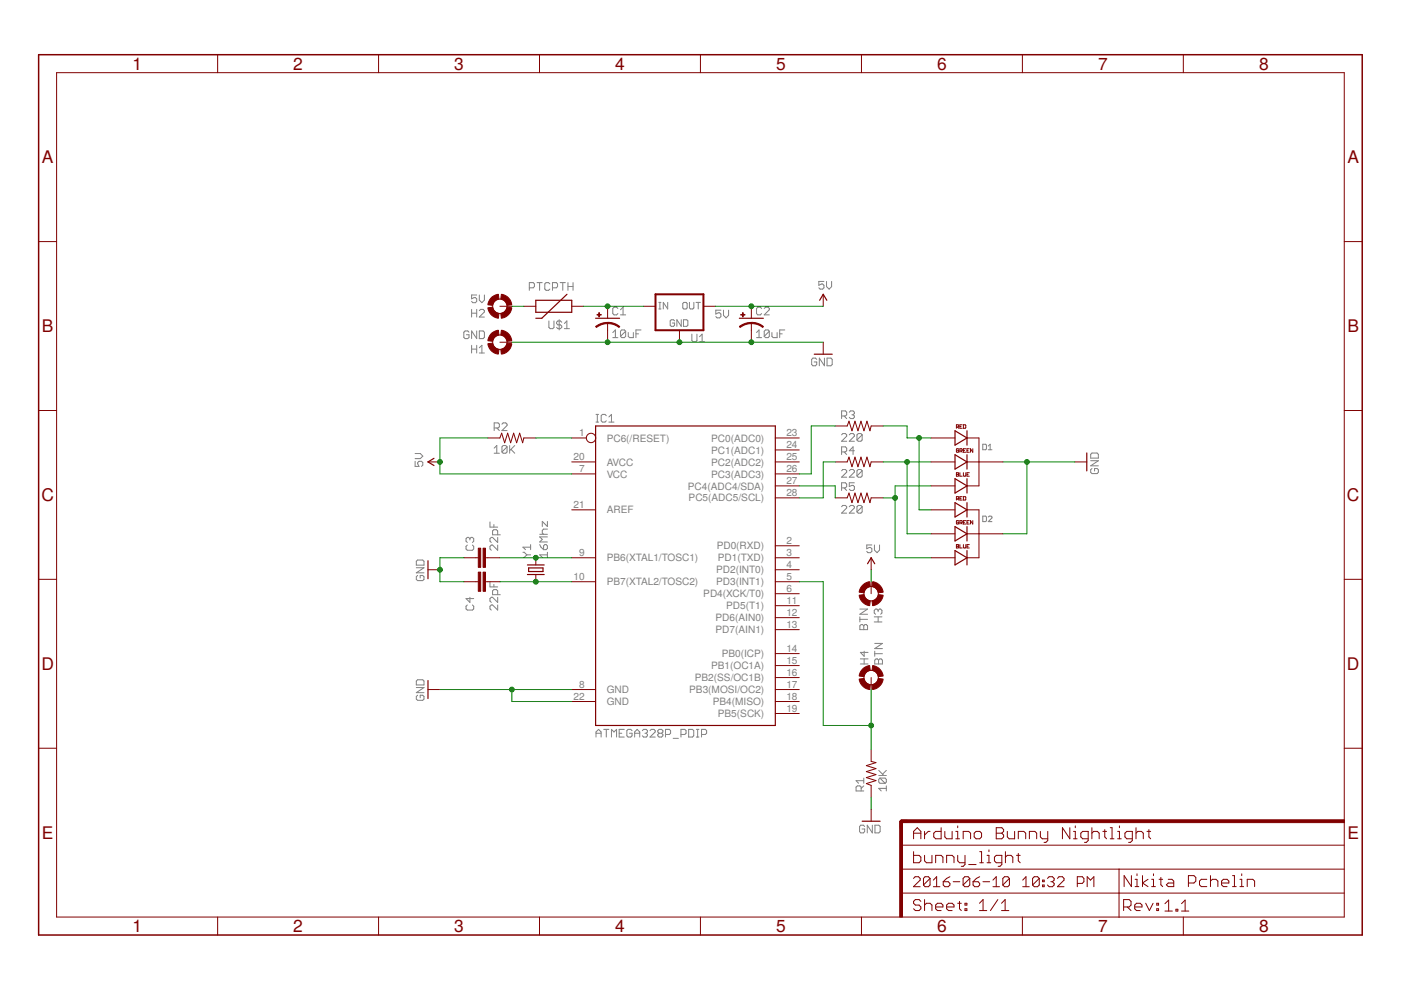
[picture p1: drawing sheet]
<svg xmlns="http://www.w3.org/2000/svg" width="297mm" height="210mm" viewBox="0 0 297 210" stroke-linecap="round" stroke-linejoin="round" font-family="sans-serif">
<g fill="none" stroke="#808080" stroke-width=".21">
<path d="M113.9 59.9h1.1M114.4 59.9v1.7M118.8 59.9h1.1M119.3 59.9v1.7M120.4 59.9v1.7M121.5 59.9v1.7M174.7 59.7h-1.1v.8l.5-.3h.3l.3 .3v.5l-.3 .3h-.5l-.3-.3M175.2 59.7v1.1l.6 .5 .5-.5v-1.1M99.4 70.4l-.2-.2h-.6l-.3 .2v1.1l.3 .3h.6l.2-.3v-.5h-.5M100 65.6v1.6M100 73.2v1.6M100 74h1.1"/>
<path d="M100 66.4h1.1M101.1 62.5h-1.1v.9l.5-.3h.3l.3 .3v.5l-.3 .3h-.6l-.2-.3M101.1 70.2v1.6l-1.1-1.6v1.6M101.1 65.6v1.6M101.1 73.2v1.6M101.6 70.2h.8l.3 .2v1.1l-.3 .3h-.8zM101.6 62.5v1.1l.6 .6 .5-.6v-1.1M101.6 65.9l.3-.3h.5l.3 .3v.2l-1.1 1.1h1.1M101.6 73.7l.6-.5v1.6M101.6 74.8h1.1M112.2 61h.9l.2-.3v-.5l-.2-.3h-.9v1.7M116.4 68.1v1.3l.2 .3h.6l.3-.3v-1.3"/>
<path d="M116.6 60.2l-.3-.3h-.5l-.3 .3v1.1l.3 .3h.5l.3-.3M117.1 61h.9l.2-.3v-.5l-.2-.3h-.9v1.7M118.6 67.8v2.2M119.1 68.3l-.3-.2h-.5l-.3 .2v.3l.3 .3h.5l.3 .3v.2l-.3 .3h-.5l-.3-.3M119.7 69.7h1M119.7 68.6l.5-.5v1.6M120.4 60.7h1.1M129.9 71.6h1.1M129.9 70.5l.6-.5v1.6M131 65.4l-.3-.3h-.5l-.3 .3v1.1l.3 .3h.5l.3-.3M131.6 66.8h1.1M131.6 65.7l.5-.6v1.7"/>
<path d="M132.7 70.2v1.1l-.3 .3h-.6l-.2-.3M132.7 70.2l-.3-.2h-.6l-.2 .2v1.1M132.7 70.2l-1.1 1.1M133.2 70.5v.8l.3 .3h.8v-1.1M134.8 70.8h.6M135.9 70h-1.1v1.6M139.7 65.5h.4M139.7 64.1h.4M139.9 64.1v1.4M141.6 64.1v1.4l-1-1.4v1.4M143 68l-.2-.2h-.5l-.2 .2v1l.2 .2h.5l.2-.2v-.5h-.4M144.4 67.8v1.4l-.9-1.4v1.4"/>
<path d="M144.8 64.3l.2-.2h.5l.2 .2v1l-.2 .2h-.5l-.2-.2zM144.9 67.8h.7l.2 .2v1l-.2 .2h-.7zM146.2 64.1v1.2l.2 .2h.5l.2-.2v-1.2M146.7 70.8v1.4l.3 .3h.5l.3-.3v-1.4M147.6 64.1h.9M148 64.1v1.4M148.3 71.4l.6-.6v1.7M148.3 72.5h1.1M152.8 65.8h-1v.8l.5-.3h.3l.2 .3v.5l-.2 .3h-.6l-.2-.3M153.4 65.8v1.1l.5 .5 .6-.5v-1.1M160.4 70.5l.5-.5v1.6M160.4 71.6h1.1"/>
<path d="M161.5 65.4l-.3-.3h-.5l-.3 .3v1.1l.3 .3h.5l.3-.3M162 65.4l.3-.3h.6l.2 .3v.3l-1.1 1.1h1.1M163.1 70.2v1.1l-.2 .3h-.6l-.3-.3M163.1 70.2l-.2-.2h-.6l-.3 .2v1.1M163.1 70.2l-1.1 1.1M163.7 70.5v.8l.2 .3h.9v-1.1M165.3 70.8h.5M166.4 70h-1.1v1.6M173.2 76.2l-.3-.3h-.5l-.3 .3v1.1l.3 .3h.5l.3-.3v-.5h-.6M174.8 75.9v1.7l-1.1-1.7v1.7M175.3 75.9h.9l.2 .3v1.1l-.2 .3h-.9zM88 97.8v1.1h.8l-.2-.6v-.2l.2-.3h.6l.2 .3v.5l-.2 .3"/>
<path d="M88 96.2h1.1l.5 .5-.5 .5h-1.1M104.8 95l.5-.5v1.6M104.8 96.1h1.1M104.8 90.7h.8l.3-.2v-.6l-.3-.2h-.8v1.6M105.3 90.7l.6 .6M106.4 89.9l.3-.2h.5l.3 .2v.3l-1.1 1.1h1.1M107.5 94.7v1.1l-.3 .3h-.5l-.3-.3M107.5 94.7l-.3-.2h-.5l-.3 .2v1.1M107.5 94.7l-1.1 1.1M108.1 94.5v1.6M108.3 95.3l.8 .8M109.1 94.5l-1 1"/>
<path d="M126.4 89.5h.5M126.4 87.9h.5M126.6 87.9v1.6M128.5 88.1l-.2-.2h-.6l-.2 .2v1.1l.2 .3h.6l.2-.3M129.1 88.4l.5-.5v1.6M129.1 89.5h1.1M178.4 92.2l.3-.3h.5l.3 .3v.3l-1.1 1.1h1.1M178.4 88.2h.8l.3-.3v-.5l-.3-.3h-.8v1.7M178.4 95.8h.8l.3-.2v-.6l-.3-.3h-.8v1.7M178.4 99.8l.3-.3h.5l.3 .3v.3l-1.1 1.1h1.1M179 88.2l.5 .6M179 95.8l.5 .6"/>
<path d="M180.1 92.2l.2-.3h.6l.2 .3v.3l-1 1.1h1M180.1 87.4l.2-.3h.6l.2 .3v.3l-.2 .2M180.1 99.8l.2-.3h.6l.2 .3v.3l-1 1.1h1M180.6 87.9h.3M180.9 87.9l.2 .3v.3l-.2 .3h-.6l-.2-.3M181.1 95.6h-1l.8-.9v1.7M182.8 99.8l-.3-.3h-.5l-.3 .3v1.1M182.8 92.2v1.1l-.3 .3h-.5l-.3-.3M182.8 92.2l-.3-.3h-.5l-.3 .3v1.1M182.8 99.8v1.1l-.3 .3h-.5l-.3-.3M182.8 92.2l-1.1 1.1M182.8 99.8l-1.1 1.1"/>
<path d="M208.4 94.2h.6l.1 .2v.8l-.1 .2h-.6zM209.5 95.4h.8M209.5 94.6l.4-.4v1.2M231.2 96.3l.3-.2h1.1l.3 .2v.8h-1.7zM231.2 97.7h1.7l-1.7 1.1h1.7M231.5 99.3l-.3 .3v.5l.3 .3h1.1l.3-.3v-.5l-.3-.3h-.5v.6M88.3 119l.2-.3h1.1l.3 .3v.8h-1.6zM99.1 115.6l-.3 .2v.6l.3 .3h1.1l.2-.3v-.6l-.2-.2M99.6 114.2l-.2-.3h-.3l-.3 .3v.5l.3 .3M99.6 114.2l.3-.3h.3l.2 .3v.5l-.2 .3M99.6 114.2v.3M103.9 110.7v1.1h1.6"/>
<path d="M104.7 111.2v.6M105.5 113.4v-.8l-.3-.3h-.5l-.3 .3v.8h1.7M105.5 113.9v1.1l-1.1-1.1h-.2l-.3 .3v.5l.3 .3M105.5 115.6v1.1l-1.1-1.1h-.2l-.3 .2v.6l.3 .3M110.9 117.1h.2l.6 .5M111.7 117.6h.8M111.7 117.6l-.6 .6h-.2M112.5 116h-1.6l.5 .5M112.5 115.5v1M114.4 115.5l.3 .5 .6 .5M114.4 113.3h1.7M115.5 115.5h.3l.3 .2v.6l-.3 .2h-.5v-.8z"/>
<path d="M116.1 117.6h-1.7l.6 .6M116.1 110.6v1l-1.1-1v1M116.1 117.1v1.1M116.1 113.8h-1.7l.6 .6-.6 .5h1.7M116.1 112.2h-.8l-.3 .3v.5l.3 .3M178.4 103.4h.8l.3-.2v-.6l-.3-.2h-.8v1.6M178.4 107.4l.3-.2h.5l.3 .2v.3l-1.1 1.1h1.1M179 103.4l.5 .6M180.1 107.4l.2-.2h.6l.2 .2v.3l-1 1.1h1M181.1 102.4h-1v.8l.5-.3h.3l.2 .3v.5l-.2 .3h-.6l-.2-.3M182.8 107.4l-.3-.2h-.5l-.3 .2v1.1M182.8 107.4v1.1l-.3 .3h-.5l-.3-.3"/>
<path d="M182.8 107.4l-1.1 1.1M184.8 115.5h-1v.9l.5-.3h.3l.2 .3v.5l-.2 .3h-.6l-.2-.3M185.4 115.5v1.1l.5 .6 .6-.6v-1.1M208.4 109.4h.6l.1 .2v.8l-.1 .2h-.6zM209.5 109.6l.2-.2h.4l.2 .2v.2l-.8 .8h.8M88.3 120.4h1.6l-1.6 1.1h1.6M88.5 122l-.2 .3v.5l.2 .3h1.1l.3-.3v-.5l-.3-.3h-.5v.6M99.1 128.3l-.3 .2v.6l.3 .2h1.1l.2-.2v-.6l-.2-.2M99.6 126.6v1.1l-.8-.8h1.6M103.9 123.4v1h1.6M104.7 123.9v.5M105.5 126.1v-.8l-.3-.3h-.5l-.3 .3v.8h1.7"/>
<path d="M105.5 126.6v1.1l-1.1-1.1h-.2l-.3 .3v.5l.3 .3M105.5 128.3v1l-1.1-1h-.2l-.3 .2v.6l.3 .2M182.3 132.7l.3-.3h.3l.2 .3 .3-.3h.3l.2 .3v.8h-1.6zM182.3 130.8v1.1M182.3 131.3h1.6M182.3 129.1h1.6l-1.6 1.1h1.6M182.4 139.7h1.6M183.1 132.7v.8M183.2 138.1v1l-.8-.8h1.6M183.2 139.7v1.1M185.4 131.9h1.6M185.4 130.8h1.6"/>
<path d="M185.5 140l.2-.3h.3l.3 .3 .2-.3h.3l.3 .3v.8h-1.6zM185.5 138.1v1M185.5 138.6h1.6M185.5 136.4h1.6l-1.6 1.1h1.6M186.2 129.4l.2-.3h.3l.3 .3v.6l-.3 .2M186.2 129.4l-.3-.3h-.3l-.2 .3v.6l.2 .2M186.2 129.4v.3M186.2 130.8v1.1M186.3 140v.8M88.3 144.4l.2-.3h1.1l.3 .3v.8h-1.6zM88.3 145.8h1.6l-1.6 1.1h1.6M88.5 147.4l-.2 .3v.5l.2 .3h1.1l.3-.3v-.5l-.3-.3h-.5v.6"/>
<path d="M126.4 156.3v-1.1l.5-.6 .5 .6v1.1M126.4 155.5h1M128 154.6h1.1M128.5 154.6v1.7M129.6 156.3v-1.7l.6 .6 .5-.6v1.7M131.3 155.5h.5M132.4 154.6h-1.1v1.7h1.1M134 154.9l-.3-.3h-.5l-.3 .3v1.1l.3 .3h.5l.3-.3v-.5h-.5M134.6 155.5h1M134.6 156.3v-1.1l.5-.6 .5 .6v1.1M136.2 154.9l.3-.3h.5l.3 .3v.3l-.3 .3M136.7 155.5h.3"/>
<path d="M137 155.5l.3 .2v.3l-.3 .3h-.5l-.3-.3M137.8 154.9l.3-.3h.5l.3 .3v.3l-1.1 1.1h1.1M139.7 155.5h.6M139.7 155.5l-.2-.3v-.3l.2-.3h.6l.2 .3v.3l-.2 .3M139.7 155.5l-.2 .2v.3l.2 .3h.6l.2-.3v-.3l-.2-.2M141.1 155.7h.8l.3-.2v-.6l-.3-.3h-.8v1.7M142.7 156.5h1.1M144.4 155.7h.8l.3-.2v-.6l-.3-.3h-.8v1.7M146 154.6h.8l.3 .3v1.1l-.3 .3h-.8zM147.6 154.6h.6M147.6 156.3h.6M147.9 154.6v1.7"/>
<path d="M148.7 155.7h.8l.3-.2v-.6l-.3-.3h-.8v1.7M182.4 140.8h1.6M182.6 167.7v-.8l-.3-.3h-.5l-.3 .3v.8h1.6M183.1 165v1.1M183.1 166.6l-.5 .6M183.1 165.5h-1.6l.5 .6M183.3 175.2l-.3-.2h-.5l-.3 .2v1.1l.3 .3h.5l.3-.3v-.5h-.5M185 175v1.6l-1.1-1.6v1.6M185.5 175h.8l.3 .2v1.1l-.3 .3h-.8zM186.3 164.4h1.6M186.3 163.3l1.1 1.1M186.6 165h1.1l.2 .2v.6l-.2 .3"/>
<path d="M186.6 165l-.3 .2v.6l.3 .3h1.1M186.6 165l1.1 1.1M187.9 167.2h-1.6l.5 .5M187.9 166.6v1.1M187.9 163.3l-.8 .8"/>
</g>
<g fill="none" stroke="#800000" stroke-width=".25">
<path d="M113.6 63.7h7.6v2.5h-7.6zM120.2 62.4l-5.3 5.1h-1.3M126.3 67.5h5.1M156.8 67.5h5M172.6 75.1h3.8M173.8 63.7l.7-1.3 .8 1.3M92 97.2l-1.3 .7 1.3 .8M126.3 90.3h38.1v63.5h-38.1zM202.5 91.3l2.5 1.6-2.5 1.5zM202.5 96.4l2.5 1.5-2.5 1.6zM205 91.3v3.1M205 96.4v3.1"/>
<path d="M230.4 96v3.8M90.7 118.9v3.8M111.8 119.8h3.6M183.9 119.5l.8-1.2 .8 1.2M202.5 101.5l2.5 1.5-2.5 1.5zM202.5 106.6l2.5 1.5-2.5 1.5zM202.5 111.7l2.5 1.5-2.5 1.5zM202.5 116.7l2.5 1.6-2.5 1.5zM205 101.5v3M205 106.6v3M205 111.7v3M205 116.7v3.1"/>
<path d="M111.8 121.8h3.6M112.1 120.4h3v.8h-3zM90.7 144.3v3.8M182.8 174.1h3.8"/>
</g>
<g fill="none" stroke="#800000" stroke-width=".21">
<path d="M12 15.4h273v179h-273zM46.1 11.6v3.8M80.3 11.6v3.8M114.4 11.6v3.8M148.5 11.6v3.8M182.6 11.6v3.8M216.8 11.6v3.8M250.9 11.6v3.8M8.2 51.2h3.8M285 51.2h3.8M106 64.9h2.5M106 72.6h2.5"/>
<path d="M111.1 64.9h2.5M121.2 64.9h2.6M128.8 64.9v2.6M128.8 68.5v4.1M136.4 64.9h2.6M144.1 70v2.6M149.1 64.9h2.6M159.3 64.9v2.6M159.3 68.5v4.1M174.5 62.4v2.5M174.5 72.6v2.5M8.2 87h3.8"/>
<path d="M90.7 97.9h2.6M103.4 92.9h2.6l.4-1.1 .6 2.1 .6-2.1 .7 2.1 .6-2.1 .6 2.1 .7-2.1 .6 2.1 .3-1h2.5M121.2 97.9h5.1M121.2 92.9h3.1M164.4 97.9h5.1M164.4 95.4h5.1M164.4 92.9h5.1M177.1 97.9h2.5l.4-1 .6 2.1 .7-2.1 .6 2.1 .6-2.1 .7 2.1 .6-2.1 .6 2.1 .3-1.1h2.5M177.1 90.3h2.5l.4-1 .6 2 .7-2 .6 2 .6-2 .7 2 .6-2 .6 2 .3-1h2.5M197.4 97.9h5.1M197.4 92.9h5.1M202.8 90.6l.5-.2-.2-.3h-.3v.7"/>
<path d="M203 90.6l.3 .2M203.3 95.3l-.2-.2-.3 .2v.5l.3 .1 .2-.4h-.3M203.5 95.6l.5-.1-.1-.4h-.4v.8M203.5 90.4h.3M203.8 95.6l.2 .3M204 90.1h-.5v.7h.5M204.3 90.1l.5 .1-.2 .6h-.3zM204.3 95.5h.2M204.8 95.1h-.5v.8h.5M205 97.9h7.6M205 92.9h2.6v10.1h-2.6M205 95.5h.3"/>
<path d="M205.5 95.1h-.5v.8h.5M206.2 95.1v.8l-.4-.8v.8M227.9 97.9h2.5M285 87h3.8M98.4 118.3h3M102.9 118.3h3.1M113.6 118.3v1.5M121.2 118.3h5.1M121.2 100.5h5.1M121.2 108.1h5.1M164.4 118.3h5.1M164.4 100.5h5.1"/>
<path d="M164.4 115.7h5.1M164.4 105.6h5.1M164.4 103h5.1M177.1 105.6h2.5l.4-1.1 .6 2.1 .7-2.1 .6 2.1 .6-2.1 .7 2.1 .6-2.1 .6 2.1 .3-1h2.5M184.7 118.3v2.5M197.4 118.3h5.1M197.4 108.1h5.1M197.4 103h5.1M197.4 113.2h5.1M202.8 100.2l.5 .2-.2 .6h-.3zM202.8 105.8h.3l.2-.4-.5-.1v.7M202.8 115.5l.5 .1-.2 .6h-.3z"/>
<path d="M202.8 100.6h.3M202.8 115.8h.3M203 105.8l.3 .2M203.3 110.5h-.5v.5l.3 .1 .2-.4h-.3M203.5 100.2v.8h.5M203.5 110.9h.4l.1-.4-.5-.1v.7M203.5 115.5v.7h.5M203.5 105.7h.3M203.8 110.9l.2 .2M204 105.3h-.5v.7h.5M204.3 100.2l.1 .8 .4-.2v-.6M204.3 105.3l.5 .1-.2 .6h-.3z"/>
<path d="M204.3 115.5v.6l.1 .1 .4-.1v-.6M204.3 110.7h.2M204.8 110.4h-.5v.7h.5M205 108.1h2.6v10.2h-2.6M205 100.6h.3M205 113.2h7.6M205 110.7h.3M205 115.8h.3M205.5 100.2h-.5v.8h.5M205.5 110.4h-.5v.7h.5M205.5 115.5h-.5v.7h.5M206.2 110.4v.7l-.4-.7v.7"/>
<path d="M8.2 122.8h3.8M90.7 120.8h2.6M98.4 123.3h3M102.9 123.3h3.1M113.6 121.8v1.5M121.2 123.3h5.1M164.4 123.3h5.1M164.4 138.6h5.1M164.4 133.5h5.1M164.4 131h5.1M164.4 128.4h5.1M164.4 125.9h5.1"/>
<path d="M164.4 120.8h5.1M184.7 123.3v2.6M285 122.8h3.8M8.2 158.6h3.8M90.7 146.2h2.6M121.2 146.2h5.1M121.2 148.7h5.1M164.4 151.3h5.1M164.4 146.2h5.1M164.4 148.7h5.1M164.4 143.7h5.1M164.4 141.1h5.1"/>
<path d="M184.7 158.9v2.5l1 .3-2 .6 2 .7-2 .6 2 .6-2 .7 2 .6-2 .6 1 .4v2.5M184.7 143.7v2.5M285 158.6h3.8M184.7 171.6v2.5M191.1 179.2h93.9M193.7 177.8v-1.5l.8-.8 .7 .8v1.5M193.7 176.7h1.5M196 176.3v1.5M197.2 176.3h-.4l-.8 .8M199.5 175.5v2.3h-1.1l-.4-.4v-.7l.4-.4h1.1M200.3 176.3v1.1l.4 .4h1.2v-1.5M202.6 176.3h.5v1.5"/>
<path d="M202.6 177.8h.8M203.1 175.1v.4M204.2 177.8v-1.5h1.2l.4 .4v1.1M206.5 176.7l.4-.4h.8l.4 .4v.7l-.4 .4h-.8l-.4-.4zM211.2 175.5h1.2l.4 .4v.4l-.4 .4 .4 .4v.3l-.4 .4h-1.2zM211.2 176.7h1.2M213.6 176.3v1.1l.4 .4h1.1v-1.5M215.9 177.8v-1.5h1.2l.4 .4v1.1M218.2 177.8v-1.5h1.2l.4 .4v1.1M220.6 176.3v1.1l.4 .4h1.1M222.1 176.3v1.9l-.4 .4h-.3M226.8 175.5v2.3l-1.5-2.3v2.3"/>
<path d="M227.6 176.3h.4v1.5M227.6 177.8h.8M228 175.1v.4M230.7 177.8h-1.1l-.4-.4v-.7l.4-.4h1.1v1.9l-.4 .4h-.4M231.5 176.7l.4-.4h.8l.3 .4v1.1M231.5 175.5v2.3M233.8 176.3h.8M234.2 175.9v1.5l.4 .4M235.4 177.8h.8M235.4 175.5h.4v2.3M237 176.3h.3v1.5M237 177.8h.7"/>
<path d="M237.3 175.1v.4M240.1 177.8h-1.2l-.4-.4v-.7l.4-.4h1.2v1.9l-.4 .4h-.4M240.9 176.7l.3-.4h.8l.4 .4v1.1M240.9 175.5v2.3M243.2 176.3h.8M243.6 175.9v1.5l.4 .4M46.1 194.4v3.8M80.3 194.4v3.8M114.4 194.4v3.8M148.5 194.4v3.8M182.6 194.4v3.8M191.1 189.4h93.9"/>
<path d="M191.1 184.3h93.9M193.7 186.2l.3-.3h.7l.4 .3v.4l-1.4 1.4h1.4M193.7 180.6v2.3h1.2l.3-.4v-.8l-.3-.3h-1.2M195.2 191.1l-.3-.4h-.8l-.4 .4v.4l.4 .4h.8l.3 .4v.4l-.3 .4h-.8l-.4-.4M196 181.4v1.1l.4 .4h1.2v-1.5M196 190.7v2.4M196 191.9l.4-.4h.8l.4 .4v1.2M197.2 186.2v1.4l-.4 .4h-.7l-.3-.4M197.2 186.2l-.4-.3h-.7l-.3 .3v1.4M197.2 186.2l-1.4 1.4M197.9 188h1.4M197.9 186.6l.7-.7v2.1"/>
<path d="M198.4 182.9v-1.5h1.1l.4 .3v1.2M198.4 192.3h1.5v-.4l-.4-.4h-.7l-.4 .4v.8l.4 .4h.7M200 186.9h1l.4 .4v.3l-.4 .4h-.7l-.3-.4zM200.7 182.9v-1.5h1.2l.4 .3v1.2M200.7 192.3h1.6v-.4l-.4-.4h-.8l-.4 .4v.8l.4 .4h.8M201.4 185.9l-.7 .3-.7 .7M202.1 186.9h1.4M203.1 181.4v1.1l.3 .4h1.2M203.1 191.5h.7M203.4 191.1v1.6l.4 .4M204.6 191.5h.4v.4h-.4zM204.6 192.7h.4v.4h-.4z"/>
<path d="M204.6 181.4v1.9l-.4 .4h-.4M205.4 183.3h1.5M205.6 186.2v1.4l-.3 .4h-.7l-.4-.4M205.6 186.2l-.3-.3h-.7l-.4 .3v1.4M205.6 186.2l-1.4 1.4M206.3 186.9h1.1l.3 .4v.3l-.3 .4h-.7l-.4-.4zM207.7 191.5l.7-.8v2.4M207.7 193.1h1.5M207.7 185.9l-.7 .3-.7 .7M207.7 182.9h.8M207.7 180.6h.4v2.3M208.4 186.9h1.4"/>
<path d="M209.3 182.9h.8M209.3 181.4h.4v1.5M209.7 180.2v.4M210.5 188h1.4M210.5 186.6l.7-.7v2.1M211.6 190.7l-1.6 2.4M212.3 193.1h1.6M212.3 191.5l.8-.8v2.4M212.4 182.9h-1.2l-.4-.4v-.8l.4-.3h1.2v1.9l-.4 .4h-.4M213.2 181.7l.4-.3h.8l.3 .3v1.2M213.2 180.6v2.3M214 186.2v1.4l-.3 .4h-.7l-.4-.4"/>
<path d="M214 186.2l-.3-.3h-.7l-.4 .3v1.4M214 186.2l-1.4 1.4M215.5 181.4h.8M215.9 181v1.5l.4 .4M216.8 194.4v3.8M216.8 188h1.4M216.8 186.6l.7-.7v2.1M220.3 186.2v1.4l-.3 .4h-.7l-.4-.4M220.3 186.2l-.3-.3h-.7l-.4 .3v1.4M220.3 186.2l-1.4 1.4M221 187.6h.4v.4h-.4zM221 186.6h.4v.3h-.4z"/>
<path d="M222.1 186.2l.3-.3h.7l.4 .3v.4l-.4 .3M222.8 186.9h.3M223.1 186.9l.4 .4v.3l-.4 .4h-.7l-.3-.4M224.2 186.2l.3-.3h.8l.3 .3v.4l-1.4 1.4h1.4M228.4 187.3h1.1l.3-.4v-.7l-.3-.3h-1.1v2.1M230.5 188v-2.1l.7 .7 .7-.7v2.1M237.3 184.3v10.2M238.2 192.3h1.2l.4-.4v-.8l-.4-.4h-1.2v2.4M239 192.3l.8 .8M239.9 185.7v2.3l-1.6-2.3v2.3M240.6 192.3h1.5v-.4l-.4-.4h-.7l-.4 .4v.8l.4 .4h.7M240.7 186.4h.4v1.6"/>
<path d="M240.7 188h.7M241.1 185.3v.4M242.2 185.7v2.3M242.9 191.5l.8 1.6 .8-1.6M243.4 186.4l-1.2 .8 1.2 .8M244.2 186.4h.4v1.6M244.2 188h.8M244.6 185.3v.4M245.3 192.7h.3v.4h-.3zM245.3 191.5h.3v.4h-.3zM245.7 186.4h.8M246.1 186v1.6l.4 .4"/>
<path d="M247 191.6l.8-.8v2.4M247 193.2h1.6M247.7 186.4h.8l.4 .4v1.2h-1.2l-.4-.4 .4-.4h1.2M249.3 192.8h.4v.4h-.4zM250.5 193.2h1.6M250.5 191.6l.8-.8v2.4M250.9 194.4v3.8M252 187.2h1.1l.4-.4v-.8l-.4-.3h-1.1v2.3M255.9 186.4h-1.2l-.4 .4v.8l.4 .4h1.2M256.6 186.8l.4-.4h.8l.4 .4v1.2M256.6 185.7v2.3M259 187.2h1.5v-.4l-.3-.4h-.8l-.4 .4v.8l.4 .4h.8"/>
<path d="M261.3 188h.8M261.3 185.7h.4v2.3M262.9 186.4h.4v1.6M262.9 188h.8M263.3 185.3v.4M264.4 188v-1.6h1.2l.4 .4v1.2"/>
<circle cx="106" cy="64.9" r="1.52"/>
<circle cx="106" cy="72.6" r="1.52"/>
<circle cx="125.3" cy="92.9" r=".99"/>
<circle cx="184.7" cy="125.9" r="1.52"/>
<circle cx="184.7" cy="143.7" r="1.52"/>
</g>
<g fill="#800000" stroke="#800000" stroke-width=".21">
<path d="M159.3 68.3l1.4 .3 1.2 .6-.2 .2-1.4-.7-1-.1z" fill-rule="evenodd"/>
<path d="M156.8 69.2l1.2-.6 1.3-.2v.2l-1 .1-1.4 .7z" fill-rule="evenodd"/>
<path d="M128.8 68.3l1.4 .3 1.2 .6-.2 .2-1.3-.7-1.1-.1z" fill-rule="evenodd"/>
<path d="M126.3 69.2l1.2-.6 1.3-.2v.2l-1 .1-1.4 .7z" fill-rule="evenodd"/>
<path d="M103.4 72.9l1-.2 .5 .9 .9 .5-.1 1a2.48 2.48 0 0 1-2.3-2.2z" fill-rule="evenodd"/>
<path d="M106.2 74.1l.9-.5 .4-.9 1 .2a2.49 2.49 0 0 1-2.2 2.2z" fill-rule="evenodd"/>
<path d="M106.3 70a2.48 2.48 0 0 1 2.2 2.2l-1 .2-.2-.7a1.4 1.4 0 0 0-1.1-.7z" fill-rule="evenodd"/>
<path d="M104 70.9l.7-.5 1-.4 .1 1-.9 .5-.5 .9-1-.2z" fill-rule="evenodd"/>
<path d="M103.4 65.3l1-.2 .5 .9 .9 .5-.1 1a2.53 2.53 0 0 1-2.3-2.2z" fill-rule="evenodd"/>
<path d="M106.2 66.5l.9-.5 .4-.9 1 .2a2.53 2.53 0 0 1-2.2 2.2z" fill-rule="evenodd"/>
<path d="M106.3 62.4a2.48 2.48 0 0 1 2.2 2.2l-1 .1-.2-.6a1.4 1.4 0 0 0-1.1-.7z" fill-rule="evenodd"/>
<path d="M104.3 63l1.4-.6 .1 1-.9 .4-.5 .9-1-.1 .4-1z" fill-rule="evenodd"/>
<path d="M184.9 127.4l.9-.4 .4-.9 1 .1a2.59 2.59 0 0 1-2.2 2.2z" fill-rule="evenodd"/>
<path d="M185 123.3a2.59 2.59 0 0 1 2.2 2.3l-1 .1-.4-.9-.9-.4z" fill-rule="evenodd"/>
<path d="M182.8 124.2l.6-.5 1-.4 .1 1.1-.9 .4-.4 .9-1-.1 .1-.7z" fill-rule="evenodd"/>
<path d="M182.2 126.2l1-.1 .4 .9 .9 .4-.1 1a2.59 2.59 0 0 1-2.2-2.2z" fill-rule="evenodd"/>
<path d="M183 141.7l1.4-.6 .1 1a1.51 1.51 0 0 0-1.3 1.4l-1-.2 .3-1z" fill-rule="evenodd"/>
<path d="M182.2 144l1-.2 .4 .9 .9 .5-.1 1a2.59 2.59 0 0 1-2.2-2.2z" fill-rule="evenodd"/>
<path d="M184.9 145.2l.9-.5 .4-.9 1 .2a2.59 2.59 0 0 1-2.2 2.2z" fill-rule="evenodd"/>
<path d="M185 141.1a2.52 2.52 0 0 1 2.2 2.2l-1 .2-.2-.7a1.4 1.4 0 0 0-1.1-.7z" fill-rule="evenodd"/>
</g>
<g fill="#800000" stroke="#800000" stroke-width=".21">
<path d="M157.1 66.7h.8v.1h-.8z"/>
<path d="M157.4 66.3h.2v.9h-.2z"/>
<path d="M126.6 66.7h.9v.1h-.9z"/>
<path d="M127 66.3h.1v.9h-.1z"/>
<path d="M102.4 116.2h.5v4.1h-.5z"/>
<path d="M101.4 116.2h.5v4.1h-.5z"/>
<path d="M102.4 121.3h.5v4.1h-.5z"/>
<path d="M101.4 121.3h.5v4.1h-.5z"/>
<path d="M190.8 174.1h.5v20.3h-.5z"/>
<path d="M191.1 173.8h93.9v.6h-93.9z"/>
</g>
<path d="M139 62.4h10.1v7.6h-10.1z" fill="none" stroke="#800000" stroke-width=".42"/>
<path d="M192.3 174.1h-1.2v1.3" fill="none" stroke="#800000" stroke-width=".61"/>
<path d="M8.2 11.6h280.6v186.6h-280.6z" fill="none" stroke="#800000" stroke-width=".32"/>
<g fill="none" stroke="#008000" stroke-width=".21">
<path d="M108.5 64.9h2.6M108.5 72.6h66M123.8 64.9h12.6M151.7 64.9h22.8M103.4 92.9h-10.1v7.6h27.9M113.6 92.9h7.6M177.1 90.3h-5.1v10.2h-2.5M177.1 97.9h-2.6v7.7h-5M187.2 90.3h5.1v2.6h5.1M187.2 97.9h10.2M192.3 97.9v15.3h5.1M194.9 92.9v15.2h2.5"/>
<path d="M212.6 97.9h15.3M217.7 97.9v15.3h-5.1M98.4 118.3h-5.1v5h5.1M106 118.3h15.2M169.5 103h7.6v2.6M187.2 105.6h2.6M197.4 103h-7.6v15.3h7.6M106 123.3h15.2M169.5 123.3h5v30.5h10.2M184.7 120.8v2.5M93.3 146.2h27.9M108.5 146.2v2.5h12.7"/>
<path d="M184.7 146.2v12.7M184.7 169v2.6"/>
</g>
<g fill="#008000" stroke="#008000" stroke-width=".21">
<circle cx="128.8" cy="64.9" r=".51"/>
<circle cx="159.3" cy="64.9" r=".51"/>
<circle cx="93.3" cy="97.9" r=".51"/>
<circle cx="128.8" cy="72.6" r=".51"/>
<circle cx="144.1" cy="72.6" r=".51"/>
<circle cx="159.3" cy="72.6" r=".51"/>
<circle cx="108.5" cy="146.2" r=".51"/>
<circle cx="93.3" cy="120.8" r=".51"/>
<circle cx="217.7" cy="97.9" r=".51"/>
<circle cx="113.6" cy="118.3" r=".51"/>
<circle cx="113.6" cy="123.3" r=".51"/>
<circle cx="184.7" cy="153.8" r=".51"/>
<circle cx="194.9" cy="92.9" r=".51"/>
<circle cx="192.3" cy="97.9" r=".51"/>
<circle cx="189.8" cy="105.6" r=".51"/>
</g>
<g font-size="3.7" fill="#800000">
<text x="28.1" y="14.8">1</text>
<text x="62.2" y="14.8">2</text>
<text x="96.3" y="14.8">3</text>
<text x="130.4" y="14.8">4</text>
<text x="164.6" y="14.8">5</text>
<text x="198.7" y="14.8">6</text>
<text x="232.8" y="14.8">7</text>
<text x="266.9" y="14.8">8</text>
<text x="8.9" y="34.6">A</text>
<text x="285.7" y="34.6">A</text>
<text x="8.9" y="70.4">B</text>
<text x="285.7" y="70.4">B</text>
<text x="8.8" y="106.2">C</text>
<text x="285.6" y="106.2">C</text>
<text x="8.8" y="142">D</text>
<text x="285.6" y="142">D</text>
<text x="8.9" y="177.8">E</text>
<text x="285.7" y="177.8">E</text>
<text x="28.1" y="197.6">1</text>
<text x="62.2" y="197.6">2</text>
<text x="96.3" y="197.6">3</text>
<text x="130.4" y="197.6">4</text>
<text x="164.6" y="197.6">5</text>
<text x="198.7" y="197.6">6</text>
<text x="232.8" y="197.6">7</text>
<text x="266.9" y="197.6">8</text>
</g>
<g font-size="2.1" fill="#808080">
<text x="122.8" y="92.5">1</text>
<text x="128.6" y="93.6">PC6(/RESET)</text>
<text x="150.8" y="93.6">PC0(ADC0)</text>
<text x="166.7" y="95.1">24</text>
<text x="166.7" y="92.5">23</text>
<text x="121.6" y="97.6">20</text>
<text x="122.8" y="100.1">7</text>
<text x="128.6" y="101.2">VCC</text>
<text x="128.6" y="98.7">AVCC</text>
<text x="150.8" y="101.2">PC3(ADC3)</text>
<text x="150.8" y="98.7">PC2(ADC2)</text>
<text x="150.8" y="96.2">PC1(ADC1)</text>
<text x="166.7" y="100.1">26</text>
<text x="166.7" y="97.6">25</text>
<text x="121.6" y="107.7">21</text>
<text x="145.9" y="103.8">PC4(ADC4/SDA)</text>
<text x="146" y="106.3">PC5(ADC5/SCL)</text>
<text x="166.7" y="105.2">28</text>
<text x="166.7" y="102.7">27</text>
<text x="128.6" y="108.9">AREF</text>
<text x="122.8" y="117.9">9</text>
<text x="128.6" y="119">PB6(XTAL1/TOSC1)</text>
<text x="152" y="116.5">PD0(RXD)</text>
<text x="152.2" y="119">PD1(TXD)</text>
<text x="166.7" y="117.9">3</text>
<text x="166.7" y="115.4">2</text>
<text x="121.6" y="123">10</text>
<text x="128.6" y="124.1">PB7(XTAL2/TOSC2)</text>
<text x="151.8" y="124.1">PD3(INT1)</text>
<text x="151.8" y="121.6">PD2(INT0)</text>
<text x="166.7" y="125.5">6</text>
<text x="166.7" y="123">5</text>
<text x="166.7" y="120.4">4</text>
<text x="149.1" y="126.6">PD4(XCK/T0)</text>
<text x="151.7" y="131.7">PD6(AIN0)</text>
<text x="154" y="129.2">PD5(T1)</text>
<text x="166.7" y="130.6">12</text>
<text x="166.7" y="128.1">11</text>
<text x="151.7" y="134.3">PD7(AIN1)</text>
<text x="166.7" y="133.1">13</text>
<text x="150.8" y="141.9">PB1(OC1A)</text>
<text x="153" y="139.3">PB0(ICP)</text>
<text x="166.7" y="143.3">16</text>
<text x="166.7" y="140.8">15</text>
<text x="166.7" y="138.2">14</text>
<text x="121.6" y="148.4">22</text>
<text x="122.8" y="145.8">8</text>
<text x="128.6" y="147">GND</text>
<text x="128.6" y="149.5">GND</text>
<text x="146.1" y="147">PB3(MOSI/OC2)</text>
<text x="147.3" y="144.4">PB2(SS/OC1B)</text>
<text x="151.1" y="149.5">PB4(MISO)</text>
<text x="166.7" y="148.4">18</text>
<text x="166.7" y="145.8">17</text>
<text x="152.2" y="152">PB5(SCK)</text>
<text x="166.7" y="150.9">19</text>
</g>
</svg>
